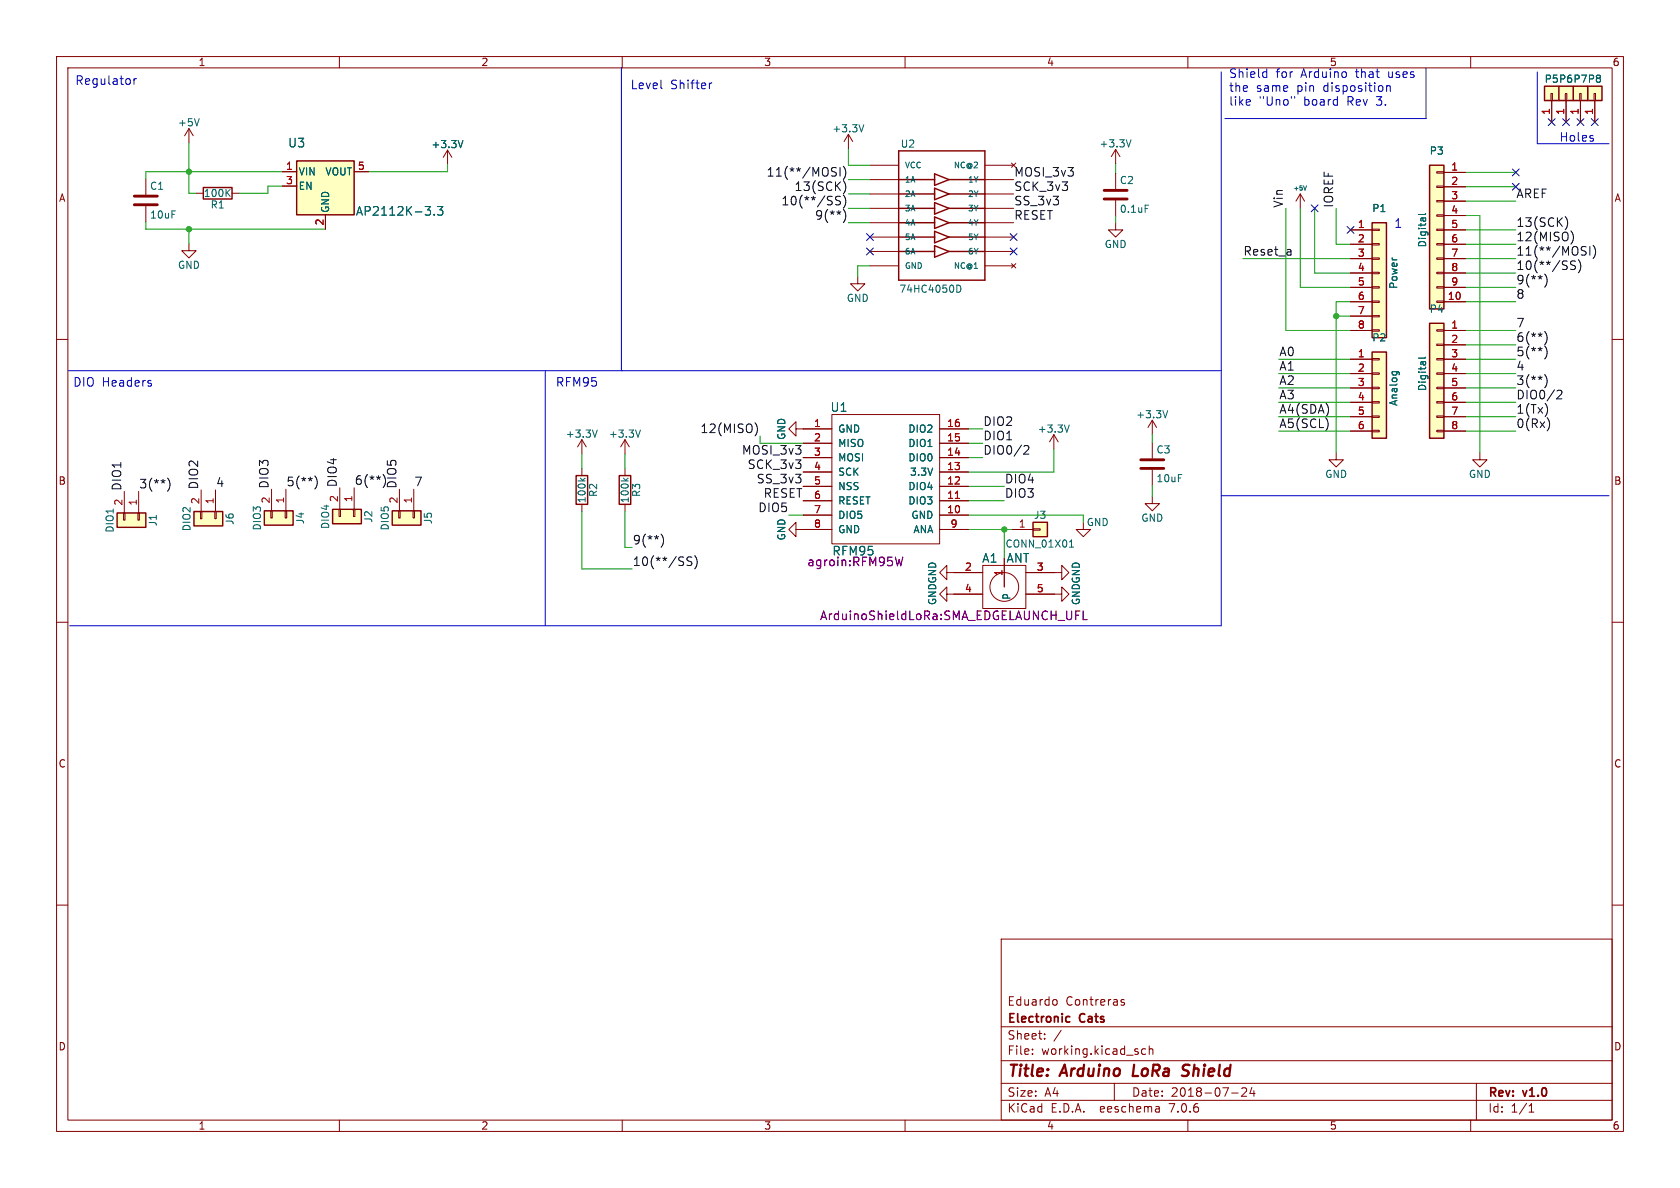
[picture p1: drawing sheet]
<svg xmlns="http://www.w3.org/2000/svg" width="297mm" height="210mm" viewBox="0 0 297 210" stroke-linecap="round" stroke-linejoin="round" font-family="sans-serif">
<g fill="none" stroke="#840000" stroke-width=".18">
<path d="M10 10h277v190h-277zM12 12h273v186h-273zM60 10v2M110 10v2M160 10v2M210 10v2M260 10v2M274.2 16.5h.2v1.3h-.2zM274.3 17.8v3.8M276.7 16.5h.3v1.3h-.3zM276.9 17.8v3.8M279.3 16.5h.2v1.3h-.2z"/>
<path d="M279.4 17.8v3.8M281.8 16.5h.3v1.3h-.3zM281.9 17.8v3.8M25.8 31.6v2.8M25.8 36.4v2.8M33.4 22.7l-.8 1.3M33.4 22.7v2.6M33.4 22.7l.8 1.3M34.7 34.2h1.2M41 34.2h1.3M49.9 30.4h2.6M49.9 32.9h2.6"/>
<path d="M57.5 38v2.5M62.6 30.4h2.6M79.1 26.5l-.7 1.3M79.1 26.5v2.6M79.1 26.5l.8 1.3M150 23.7l-.8 1.3M150 23.7v2.6M150 23.7l.7 1.3M153.8 29.2h5.1M153.8 39.4h5.1M153.8 31.8h5.1M153.8 34.3h5.1"/>
<path d="M153.8 36.8h5.1M174.1 29.2h5.1M174.1 39.4h5.1M174.1 31.8h5.1M174.1 34.3h5.1M174.1 36.8h5.1M178.8 28.8l.8 .8M179.6 28.8l-.8 .8M197.2 39.4v1.2h1.3l-1.3 1.3-1.2-1.3h1.2M197.2 26.4l-.7 1.3M197.2 26.4v2.6M197.2 30.6v2.8"/>
<path d="M197.2 35.4v2.8M197.2 26.4l.8 1.3M229.9 34.3l-.8 1.3M229.9 34.3v2.5M229.9 34.3l.7 1.3M254 38h1.3v.2h-1.3zM254 35.4h1.3v.3h-1.3zM254 32.9h1.3v.2h-1.3zM254 30.4h1.3v.2h-1.3zM255.3 30.5h3.8M255.3 33h3.8M255.3 35.6h3.8"/>
<path d="M255.3 38.1h3.8M10 60h2M33.4 43.1v1.2h1.3l-1.3 1.3-1.3-1.3h1.3M151.6 48.9v1.3h1.3l-1.3 1.2-1.2-1.2h1.2M153.8 41.9h5.1M153.8 47h5.1M153.8 44.5h5.1M174.1 41.9h5.1M174.1 47h5.1M174.1 44.5h5.1M178.8 46.6l.8 .8M179.6 46.6l-.8 .8"/>
<path d="M238.8 58.4h3.8M238.8 53.3h3.8M238.8 40.6h3.8M238.8 43.2h3.8M238.8 45.7h3.8M238.8 48.3h3.8M238.8 50.8h3.8M238.8 55.9h3.8M242.6 58.3h1.2v.2h-1.2zM242.6 55.8h1.2v.2h-1.2zM242.6 53.2h1.2v.3h-1.2zM242.6 50.7h1.2v.2h-1.2z"/>
<path d="M242.6 48.1h1.2v.3h-1.2zM242.6 45.6h1.2v.2h-1.2zM242.6 43.1h1.2v.2h-1.2zM242.6 40.5h1.2v.3h-1.2zM254 58.3h1.3v.2h-1.3zM254 53.2h1.3v.3h-1.3zM254 50.7h1.3v.2h-1.3zM254 48.1h1.3v.3h-1.3zM254 45.6h1.3v.2h-1.3zM254 43.1h1.3v.2h-1.3zM254 40.5h1.3v.3h-1.3zM255.3 58.4h3.8"/>
<path d="M255.3 53.3h3.8M255.3 40.6h3.8M255.3 43.2h3.8M255.3 45.7h3.8M255.3 48.3h3.8M255.3 50.8h3.8M285 60h2M102.9 77.7l-.8 1.3M102.9 77.7v2.6M102.9 77.7l.7 1.3M110.5 77.7v2.6M110.5 77.7l-.8 1.3"/>
<path d="M110.5 77.7l.8 1.3M140.7 75.8v-1.3l-1.3 1.3 1.3 1.3v-1.3h6.4M142 78.4h5.1M147.1 73.3h19v22.8h-19zM166.1 75.8h5.1M166.1 78.4h5.1M186.3 76.8l-.8 1.3M186.3 76.8v2.6M186.3 76.8l.8 1.3M203.7 74.3v2.5M203.7 78.2v2.8M203.7 74.3l-.8 1.3"/>
<path d="M203.7 74.3l.8 1.3M238.8 63.5h3.8M238.8 66h3.8M238.8 68.6h3.8M238.8 71.1h3.8M238.8 73.7h3.8M238.8 76.2h3.8M242.6 76.1h1.2v.2h-1.2zM242.6 73.5h1.2v.3h-1.2zM242.6 71h1.2v.2h-1.2zM242.6 68.5h1.2v.2h-1.2zM242.6 65.9h1.2v.3h-1.2z"/>
<path d="M242.6 63.4h1.2v.2h-1.2zM254 76.1h1.3v.2h-1.3zM254 73.5h1.3v.3h-1.3zM254 71h1.3v.2h-1.3zM254 68.5h1.3v.2h-1.3zM254 65.9h1.3v.3h-1.3zM254 63.4h1.3v.2h-1.3zM254 60.8h1.3v.3h-1.3zM255.3 61h3.8M255.3 63.5h3.8M255.3 66h3.8M255.3 68.6h3.8"/>
<path d="M255.3 71.1h3.8M255.3 73.7h3.8M255.3 76.2h3.8M21.8 90.7h.3v1.2h-.3zM22 86.9v3.8M24.4 90.7h.2v1.2h-.2zM24.5 86.9v3.8M35.4 90.4h.3v1.3h-.3zM35.6 86.6v3.8M38 90.4h.2v1.3h-.2zM38.1 86.6v3.8M47.9 90.3h.2v1.3h-.2z"/>
<path d="M48 86.5v3.8M50.4 90.3h.3v1.3h-.3zM50.5 86.5v3.8M59.9 90h.3v1.3h-.3zM60.1 86.2v3.8M62.5 90h.2v1.3h-.2zM62.6 86.2v3.8M70.5 90.3h.2v1.3h-.2zM70.6 86.5v3.8M73 90.3h.3v1.3h-.3zM73.2 86.5v3.8M102.9 82.8v1.3"/>
<path d="M102.9 89.2v1.2M110.5 82.8v1.3M110.5 89.2v1.2M140.7 93.6v-1.3l-1.3 1.3 1.3 1.3v-1.3h6.4M142 91.1h5.1M142 88.5h5.1M142 86h5.1M142 83.4h5.1M142 80.9h5.1M166.1 93.6h5.1M166.1 91.1h5.1M166.1 88.5h5.1"/>
<path d="M166.1 86h5.1M166.1 83.4h5.1M166.1 80.9h5.1M173.7 99.9h7.7v7.7h-7.7zM177.5 98.7v5.1M178.8 93.6h3.8M182.6 93.5h1.3v.2h-1.3zM191.5 92.3v1.3h1.3l-1.3 1.3-1.3-1.3h1.3M203.7 87.8v1.2h1.3l-1.3 1.3-1.3-1.3h1.3M203.7 83.1v2.8M236.2 80v1.3h1.3l-1.3 1.3-1.3-1.3h1.3M261.6 80v1.3h1.3l-1.3 1.3-1.3-1.3h1.3"/>
<path d="M10 110h2M167.4 105v-1.2l-1.3 1.2 1.3 1.3v-1.3h6.3M167.4 101.2v-1.3l-1.3 1.3 1.3 1.3v-1.3h6.3M181.4 105h6.3v-1.2l1.3 1.2-1.3 1.3v-1.3M181.4 101.2h6.3v-1.3l1.3 1.3-1.3 1.3v-1.3M285 110h2M10 160h2M285 160h2M177 166h108v32h-108zM186.4 176.7l.3 .1 .2 .2-.1 .6-.4 .1M198.2 177l.6 .4-.2 .3-.4-.1M198.7 176.8l-.3-.1-.2 .2"/>
<path d="M60 198v2M110 198v2M160 198v2M177 194.5h108M177 191.5h108M177 187.5h108M177 181.5h108M182.5 186.3v.1M182.5 185.5v.1M184.7 183.6v.1M184.7 182.8v.1M187.6 182.1l-1.3 2"/>
<path d="M197 191.5v3M202.5 185.5l-.4-.1-.3 .3v.4l.2 .2h.5M203.2 185.5l.2-.1 .3 .1 .1 .9M203.2 184.9v1.5M204.9 195.7l.1 .9M205 196.5l-.2 .1M205 196h-.2M210 198v2M217.7 193.2h1.2M219.5 192.4l.6-.1 .2 .1 .1 .3-.9 1.1h.9M221.3 192.2l-.3 1.1h.9M221.7 192.8v1"/>
<path d="M260 198v2M261 191.5v6.5M270.3 196.6h.9M270.3 195.5l.4-.4v1.5"/>
<circle cx="177.5" cy="103.8" r="2.54"/>
</g>
<path d="M200.5 188.2l-.2 2h.9M209.1 188.8l.2 .3 .7 .3M210 190a.85 .85 0 0 1-1.1 .1M210 188.2h-.4l-.5 .4" fill="none" stroke="#840000" stroke-width=".4"/>
<path d="M188.7 179.7l.4 .1M189.1 180.6l-.4 .1" fill="none" stroke="#840000" stroke-width=".3"/>
<g fill="#ffffc2" stroke="#ffffc2" stroke-width=".18">
<path d="M280.7 15.2h2.5v2.6h-2.5z"/>
<path d="M252.7 57.2h2.6v20.3h-2.6z"/>
<path d="M69.3 90.3h5.1v2.5h-5.1z"/>
<path d="M20.7 90.7h5.1v2.5h-5.1z"/>
<path d="M34.3 90.4h5.1v2.6h-5.1z"/>
<path d="M46.7 90.3h5.1v2.5h-5.1z"/>
<path d="M58.8 90h5.1v2.6h-5.1z"/>
<path d="M252.7 29.2h2.6v25.4h-2.6z"/>
<path d="M278.1 15.2h2.6v2.6h-2.6z"/>
<path d="M273 15.2h2.6v2.6h-2.6z"/>
<path d="M275.6 15.2h2.5v2.6h-2.5z"/>
<path d="M242.6 62.2h2.5v15.3h-2.5z"/>
<path d="M182.6 92.3h2.6v2.6h-2.6z"/>
<path d="M52.5 28.4h10.1v9.6h-10.1z"/>
<path d="M242.6 39.4h2.5v20.3h-2.5z"/>
</g>
<g fill="none" stroke="#840000" stroke-width=".25">
<path d="M273 15.2h2.6v2.6h-2.6zM275.6 15.2h2.5v2.6h-2.5zM278.1 15.2h2.6v2.6h-2.6zM280.7 15.2h2.5v2.6h-2.5zM35.9 33.1h5.1v2.1h-5.1zM52.5 28.4h10.1v9.6h-10.1zM158.9 26.7h15.2v22.8h-15.2zM158.9 39.4h6.3M158.9 36.8h6.3M158.9 34.3h6.3M158.9 31.8h6.3M165.2 30.7l2.6 1.1-2.6 1z"/>
<path d="M165.2 33.3l2.6 1-2.6 1zM165.2 35.8l2.6 1-2.6 1zM165.2 38.4l2.6 1-2.6 1zM167.8 39.4h6.3M167.8 36.8h6.3M167.8 34.3h6.3M167.8 31.8h6.3M242.6 39.4h2.5v20.3h-2.5zM252.7 29.2h2.6v25.4h-2.6zM158.9 44.5h6.3M158.9 41.9h6.3M165.2 40.9l2.6 1-2.6 1z"/>
<path d="M165.2 43.4l2.6 1.1-2.6 1zM167.8 44.5h6.3M167.8 41.9h6.3M252.7 57.2h2.6v20.3h-2.6zM242.6 62.2h2.5v15.3h-2.5zM20.7 90.7h5.1v2.5h-5.1zM34.3 90.4h5.1v2.6h-5.1zM46.7 90.3h5.1v2.5h-5.1zM58.8 90h5.1v2.6h-5.1zM69.3 90.3h5.1v2.5h-5.1zM101.9 84.1h2v5.1h-2zM109.5 84.1h2v5.1h-2z"/>
<path d="M182.6 92.3h2.6v2.6h-2.6z"/>
</g>
<path d="M23.7 36.2h4.1M23.7 34.7h4.1M195.2 35.2h4.1M195.2 33.7h4.1M201.7 82.8h4M201.7 81.3h4" fill="none" stroke="#840000" stroke-width=".51"/>
<g fill="none" stroke="#006464" stroke-width=".18">
<path d="M35.2 21l-.4 1.2M40.1 34l.6 .7M40.7 33.5l-.7 .7M76.8 37.9v.1M77.3 36.5h1l-.5 .6 .4 .1v.7l-.2 .1h-.4l-.3-.1M81.8 24.8l-.4 1.3M152.7 22l-.4 1.3M200 24.7l-.5 1.3M202.5 36.3h.6M231 32.9l-.3 .7M252 37.7l-.1 .2h-1.1M169.1 50.4a.64 .64 0 0 1 .8 .6 .64 .64 0 0 1-.8 .7"/>
<path d="M105.6 76l-.4 1.3M113.2 76l-.4 1.3M189 75.1l-.4 1.3M206.4 72.6l-.4 1.3M246.1 65.7h1l.3 .2M246.2 65.7l-.1 .4M246.9 65.7l.1 .4M252 63.1l-.1 .2h-1.1M102.6 84.5l.5 .5M103.4 84.5l-.4 .4M110.2 84.5l.5 .5M111.1 84.5l-.5 .4"/>
<path d="M189.1 96.7h.7M189.2 95.8l.2-.4v1.3"/>
</g>
<path d="M159.6 98.5l-.4 1.5-.3-1.1-.2 1.1M190.2 108.7h.5M190.2 108h.7M191.5 108v1.5h.7" fill="none" stroke="#840084" stroke-width=".18"/>
<path d="M168.9 88.1h.7" fill="none" stroke="#a90000" stroke-width=".18"/>
<g fill="none" stroke="#0f0f0f" stroke-width=".18">
<path d="M147.3 30.3l.4 .2 .2 .3-.3 .3h-.4M147.3 29.6l.6 .1M147.7 35l.2 .3 .5 .3 .2 .2-.1 .3-.2 .1-.6-.1M148.5 29.6v1.5M149.1 31.9a1.75 1.75 0 0 1 0 2.4M149.1 29.4a1.75 1.75 0 0 1 0 2.3M149.1 34.5a1.75 1.75 0 0 1 0 2.3M149.1 37a1.75 1.75 0 0 1 0 2.3M276.7 38.3a1.76 1.76 0 0 1 .1 2.2M273.1 58.6a1.75 1.75 0 0 1 0 2.3M273.4 48.9a1.78 1.78 0 0 1-.3 1.9M277.6 46.4l.2 .4 .6 .2 .1 .2-.1 .3-.2 .1h-.6"/>
<path d="M277.7 40.8a1.76 1.76 0 0 1 .1 2.3M279.3 46.3a1.79 1.79 0 0 1-.3 1.9M279.8 44.3l.5 .2 .1 .3-.3 .3h-.3M279.8 43.6l.6 .1M281.1 43.6v1.5M281.6 43.4a1.74 1.74 0 0 1 0 2.3M133.5 74.8a1.79 1.79 0 0 1 0 2.2M181.1 78.8h.5l.2 .1 .1 .3-1 1.1h1M273.1 61.1a1.75 1.75 0 0 1 0 2.4M273.1 66.2a1.77 1.77 0 0 1 0 2.3M273.5 72v1M273.7 74.1l.2 .8-.2 1"/>
<path d="M275.3 69.1l.5-.1 .3 .1v.3l-.9 1.1h.9M29.6 84.5a1.75 1.75 0 0 1 0 2.3M55.7 84.1a1.75 1.75 0 0 1 0 2.4M67.7 83.9l.2 .3M67.9 85.9l-.2 .3M116.9 94.4a1.75 1.75 0 0 1 0 2.3M122.3 98.5l-.6-.1-.3 .3 .2 .4 .6 .3v.4l-.2 .2-.6-.1M122.8 98.2a1.75 1.75 0 0 1 0 2.4"/>
</g>
<g fill="none" stroke="#0000c2" stroke-width=".18">
<path d="M23.7 13.9v1M24.1 13.9l-.3 .1-.1 .2M109.9 11.9v53.6M116.9 15.6l.2 .1M125.4 14.7v1M125.8 14.7h-.2l-.2 .3M215.9 12.7v97.9h-203.6M221 17.7v.3l-.7 .1M223.5 12.7l.4 .1M223.9 12.2v1.5M223.9 13.6l-.4 .1M238 12.8v.8"/>
<path d="M245.1 15.1v1.1M245.1 15.3l.3-.2 .3 .1 .1 1M252.1 12.1v8.9h-35.6M271.8 12.7v12.7h12.7M281.6 24.5v.4M12.1 65.5h203.8M26.6 67.8l.2 .2-.2 .3M26.6 67.2l.1 .1M96.4 65.5v45.1M215.9 87.6h68.6"/>
</g>
<g fill="none" stroke="#009600" stroke-width=".18">
<path d="M25.8 39.2v1.3h31.7M33.4 25.3v8.9h1.3M49.9 30.4h-24.1v1.2M49.9 32.9h-2.5v1.3h-5.1M79.1 29.1v1.3h-13.9M150 39.4h3.8M150 34.3h3.8M150 36.8h3.8M150 26.3v2.9h3.8M150 31.8h3.8M197.2 29v1.6M197.2 38.2v1.2"/>
<path d="M227.3 36.8v21.6h11.5M229.9 36.8v14h8.9M232.4 36.8v11.5h6.4M236.2 36.8v6.4h2.6M259.1 35.6h8.9M259.1 33h8.9M259.1 30.5h8.9M259.1 38.1h2.5v41.9M33.4 40.5v2.6M153.8 47h-2.2v1.9M219.7 45.7h19.1M236.2 55.9h2.6"/>
<path d="M238.8 53.3h-2.6v26.7M259.1 50.8h8.9M259.1 48.3h8.9M259.1 43.2h8.9M259.1 53.3h8.9M259.1 45.7h8.9M259.1 58.4h8.9M259.1 40.6h8.9M134.4 77.1v1.3h7.6M171.2 78.4h2.5M171.2 75.8h2.5M186.3 79.4v4h-15.1"/>
<path d="M203.7 76.8v1.4M226.1 76.2h12.7M226.1 68.6h12.7M226.1 66h12.7M226.1 63.5h12.7M226.1 73.7h12.7M226.1 71.1h12.7M259.1 76.2h8.9M259.1 68.6h8.9M259.1 66h8.9M259.1 63.5h8.9M259.1 73.7h8.9"/>
<path d="M259.1 71.1h8.9M259.1 61h8.9M102.9 90.4v10.2h8.9M102.9 80.3v2.5M110.5 80.3v2.5M110.5 90.4v6.4h1.3M139.4 91.1h2.6M171.2 91.1h20.3v1.2M171.2 93.6h7.6M171.2 88.5h6.3M171.2 80.9h2.5M171.2 86h6.3"/>
<path d="M177.5 93.6v5.1M203.7 85.9v1.9"/>
</g>
<g fill="none" stroke="#000084" stroke-width=".18">
<path d="M231.8 36.2l1.2 1.2M233 36.2l-1.2 1.2M267.4 32.4l1.2 1.2M267.4 29.9l1.2 1.2M268.6 32.4l-1.2 1.2M268.6 29.9l-1.2 1.2M273.7 21l1.2 1.2M274.9 21l-1.2 1.2M276.3 21l1.2 1.2M277.5 21l-1.2 1.2M278.8 21l1.2 1.2M280 21l-1.2 1.2"/>
<path d="M281.3 21l1.2 1.2M282.5 21l-1.2 1.2M153.2 41.3l1.2 1.2M153.2 43.8l1.2 1.3M154.4 41.3l-1.2 1.2M154.4 43.8l-1.2 1.3M178.6 41.3l1.2 1.2M178.6 43.8l1.2 1.3M179.8 41.3l-1.2 1.2M179.8 43.8l-1.2 1.3M238.2 40l1.2 1.2M239.4 40l-1.2 1.2"/>
</g>
<g fill="#009600" stroke="#009600" stroke-width=".18">
<circle cx="177.5" cy="93.6" r=".46"/>
<circle cx="236.2" cy="55.9" r=".46"/>
<circle cx="33.4" cy="30.4" r=".46"/>
<circle cx="33.4" cy="40.5" r=".46"/>
</g>
<g font-size="2.8" fill="#840000">
<text x="178" y="190.9">Title:</text>
<text x="187.7" y="190.9">Arduino</text>
<text x="201.1" y="190.9">LoRa</text>
<text x="210.7" y="190.9">Shield</text>
</g>
<g font-size="2.1" fill="#0000c2">
<text x="13.2" y="15.1">Regulator</text>
<text x="111.4" y="15.9">Level</text>
<text x="118.5" y="15.9">Shifter</text>
<text x="217.2" y="13.9">Shield</text>
<text x="217.2" y="16.3">the</text>
<text x="222" y="16.3">same</text>
<text x="225.5" y="13.9">for</text>
<text x="229.3" y="16.3">pin</text>
<text x="230" y="13.9">Arduino</text>
<text x="234.1" y="16.3">disposition</text>
<text x="239.8" y="13.9">that</text>
<text x="245.6" y="13.9">uses</text>
<text x="217.2" y="18.8">like</text>
<text x="222.5" y="18.8">&quot;Uno&quot;</text>
<text x="230.5" y="18.8">board</text>
<text x="238.3" y="18.8">Rev</text>
<text x="243.6" y="18.8">3.</text>
<text x="275.6" y="25.2">Holes</text>
<text x="246.4" y="40.4">1</text>
<text x="12.8" y="68.5">DIO Headers</text>
<text x="98.2" y="68.5">RFM95</text>
</g>
<g font-size="2.1" fill="#006464">
<text x="50.9" y="26.3">U3</text>
<text x="62.8" y="38.3">AP2112K-3.3</text>
<text x="146.7" y="73">U1</text>
<text x="173.6" y="99.7">A1</text>
<text x="177.9" y="99.7">ANT</text>
</g>
<g font-size="2.1" fill="#0f0f0f">
<text x="135.5" y="31.3">11(**/MOSI)</text>
<text x="140.4" y="33.9">13(SCK)</text>
<text x="179.2" y="33.9">SCK_3v3</text>
<text x="179.2" y="31.3">MOSI_3v3</text>
<text x="268" y="35.1">AREF</text>
<text x="138.1" y="36.4">10(**/SS)</text>
<text x="144" y="39">9(**)</text>
<text x="179.2" y="39">RESET</text>
<text x="179.2" y="36.4">SS_3v3</text>
<text x="226.9" y="36.8" transform="rotate(-90 226.9 36.8)">Vin</text>
<text x="235.8" y="36.8" transform="rotate(-90 235.8 36.8)">IOREF</text>
<text x="268" y="40.2">13(SCK)</text>
<text x="219.7" y="45.3">Reset_a</text>
<text x="268" y="47.8">10(**/SS)</text>
<text x="268" y="45.3">11(**/MOSI)</text>
<text x="268" y="42.8">12(MISO)</text>
<text x="268" y="52.9">8</text>
<text x="268" y="50.4">9(**)</text>
<text x="268" y="58">7</text>
<text x="226.1" y="63.1">A0</text>
<text x="226.1" y="65.6">A1</text>
<text x="268" y="65.6">4</text>
<text x="268" y="60.5">6(**)</text>
<text x="268" y="63.1">5(**)</text>
<text x="226.1" y="70.7">A3</text>
<text x="226.1" y="68.2">A2</text>
<text x="268" y="70.7">DIO0/2</text>
<text x="268" y="68.2">3(**)</text>
<text x="123.8" y="76.7">12(MISO)</text>
<text x="173.7" y="77.9">DIO1</text>
<text x="173.7" y="75.4">DIO2</text>
<text x="226.1" y="73.2">A4(SDA)</text>
<text x="226.1" y="75.8">A5(SCL)</text>
<text x="268" y="75.8">0(Rx)</text>
<text x="268" y="73.2">1(Tx)</text>
<text x="131.1" y="80.5">MOSI_3v3</text>
<text x="132.1" y="83">SCK_3v3</text>
<text x="173.7" y="80.5">DIO0/2</text>
<text x="21.6" y="86.9" transform="rotate(-90 21.6 86.9)">DIO1</text>
<text x="24.5" y="86.4">3(**)</text>
<text x="35.1" y="86.6" transform="rotate(-90 35.1 86.6)">DIO2</text>
<text x="38.1" y="86.2">4</text>
<text x="47.6" y="86.5" transform="rotate(-90 47.6 86.5)">DIO3</text>
<text x="50.5" y="86.1">5(**)</text>
<text x="59.7" y="86.2" transform="rotate(-90 59.7 86.2)">DIO4</text>
<text x="62.6" y="85.8">6(**)</text>
<text x="70.2" y="86.5" transform="rotate(-90 70.2 86.5)">DIO5</text>
<text x="73.2" y="86.1">7</text>
<text x="133.7" y="85.6">SS_3v3</text>
<text x="134.9" y="88.1">RESET</text>
<text x="177.5" y="88.1">DIO3</text>
<text x="177.5" y="85.6">DIO4</text>
<text x="134" y="90.6">DIO5</text>
<text x="111.8" y="96.4">9(**)</text>
<text x="111.8" y="100.2">10(**/SS)</text>
</g>
<g font-size="2.1" fill="#840084">
<text x="142.6" y="100.3">agroin:RFM95W</text>
<text x="147.1" y="98.4">RFM95</text>
<text x="144.9" y="109.8">ArduinoShieldLoRa:SMA_EDGELAUNCH_UFL</text>
</g>
<g font-size="2.1" fill="#840000">
<text x="178" y="178">Eduardo</text>
<text x="188.4" y="178">Contreras</text>
<text x="178" y="184">Sheet:</text>
<text x="178" y="181.2">Electronic</text>
<text x="191" y="181.2">Cats</text>
<text x="178" y="186.7">File:</text>
<text x="184.1" y="186.7">working.kicad_sch</text>
<text x="178" y="196.9">KiCad</text>
<text x="178" y="194.1">Size:</text>
<text x="184.7" y="194.1">A4</text>
<text x="185.7" y="196.9">E.D.A.</text>
<text x="194.6" y="196.9">eeschema</text>
<text x="200" y="194.1">Date:</text>
<text x="207" y="196.9">7.0.6</text>
<text x="207" y="194.1">2018-07-24</text>
<text x="263" y="194.3">Rev:</text>
<text x="263" y="196.9">Id:</text>
<text x="267.1" y="196.9">1/1</text>
<text x="269.4" y="194.3">v1.0</text>
</g>
<g font-size="1.8" fill="#840000">
<text x="35" y="11.9">1</text>
<text x="85" y="11.9">2</text>
<text x="135" y="11.9">3</text>
<text x="185" y="11.9">4</text>
<text x="285" y="11.9">6</text>
<text x="10.3" y="35.9">A</text>
<text x="285.3" y="35.9">A</text>
<text x="10.3" y="85.9">B</text>
<text x="285.3" y="85.9">B</text>
<text x="10.3" y="135.9">C</text>
<text x="285.3" y="135.9">C</text>
<text x="10.3" y="185.9">D</text>
<text x="285.3" y="185.9">D</text>
<text x="35" y="199.9">1</text>
<text x="85" y="199.9">2</text>
<text x="135" y="199.9">3</text>
<text x="185" y="199.9">4</text>
<text x="235" y="199.9">5</text>
<text x="285" y="199.9">6</text>
</g>
<text font-size="1.8" fill="#0000c2" x="235" y="11.9">5</text>
<g font-size="1.8" fill="#006464">
<text x="273" y="14.8">P5 P6 P7 P8</text>
<text x="31.4" y="22.5">+5V</text>
<text x="147" y="23.6">+3.3V</text>
<text x="76.2" y="26.4">+3.3V</text>
<text x="159.1" y="26.3">U2</text>
<text x="194.3" y="26.3">+3.3V</text>
<text x="252.7" y="27.5">P3</text>
<text x="26.4" y="33.8">C1</text>
<text x="35.9" y="35">100K</text>
<text x="52.7" y="31.2">VIN</text>
<text x="52.7" y="33.8">EN</text>
<text x="57.4" y="31.2">VOUT</text>
<text x="197.9" y="32.7">C2</text>
<text x="26.4" y="38.8">10uF</text>
<text x="37.1" y="37.1">R1</text>
<text x="58.4" y="37.7" transform="rotate(-90 58.4 37.7)">GND</text>
<text x="197.9" y="37.8">0.1uF</text>
<text x="242.5" y="37.7">P1</text>
<text x="31.4" y="47.7">GND</text>
<text x="195.2" y="44">GND</text>
<text x="252.3" y="43.8" transform="rotate(-90 252.3 43.8)">Digital</text>
<text x="149.6" y="53.6">GND</text>
<text x="158.9" y="52">74HC4050D</text>
<text x="247.2" y="51.2" transform="rotate(-90 247.2 51.2)">Power</text>
<text x="252.7" y="55.5">P4</text>
<text x="242.5" y="60.6">P2</text>
<text x="247.2" y="71.9" transform="rotate(-90 247.2 71.9)">Analog</text>
<text x="252.3" y="69.2" transform="rotate(-90 252.3 69.2)">Digital</text>
<text x="99.9" y="77.6">+3.3V</text>
<text x="107.5" y="77.6">+3.3V</text>
<text x="139" y="77.9" transform="rotate(-90 139 77.9)">GND</text>
<text x="148.1" y="76.7">GND</text>
<text x="160.5" y="76.7">DIO2</text>
<text x="183.4" y="76.7">+3.3V</text>
<text x="200.8" y="74.1">+3.3V</text>
<text x="148.1" y="79.2">MISO</text>
<text x="148.1" y="81.8">MOSI</text>
<text x="160.5" y="81.8">DIO0</text>
<text x="160.5" y="79.2">DIO1</text>
<text x="204.4" y="80.4">C3</text>
<text x="103.7" y="89" transform="rotate(-90 103.7 89)">100k</text>
<text x="105.8" y="88" transform="rotate(-90 105.8 88)">R2</text>
<text x="111.4" y="89" transform="rotate(-90 111.4 89)">100k</text>
<text x="113.4" y="88" transform="rotate(-90 113.4 88)">R3</text>
<text x="148.1" y="84.3">SCK</text>
<text x="148.1" y="86.8">NSS</text>
<text x="148.1" y="89.4">RESET</text>
<text x="160.5" y="89.4">DIO3</text>
<text x="160.5" y="86.8">DIO4</text>
<text x="160.8" y="84.3">3.3V</text>
<text x="204.4" y="85.4">10uF</text>
<text x="234.2" y="84.7">GND</text>
<text x="259.6" y="84.7">GND</text>
<text x="20.3" y="94.3" transform="rotate(-90 20.3 94.3)">DIO1</text>
<text x="27.9" y="93.1" transform="rotate(-90 27.9 93.1)">J1</text>
<text x="33.9" y="94" transform="rotate(-90 33.9 94)">DIO2</text>
<text x="41.5" y="92.9" transform="rotate(-90 41.5 92.9)">J6</text>
<text x="46.3" y="93.9" transform="rotate(-90 46.3 93.9)">DIO3</text>
<text x="53.9" y="92.8" transform="rotate(-90 53.9 92.8)">J4</text>
<text x="58.4" y="93.6" transform="rotate(-90 58.4 93.6)">DIO4</text>
<text x="66" y="92.5" transform="rotate(-90 66 92.5)">J2</text>
<text x="68.9" y="93.9" transform="rotate(-90 68.9 93.9)">DIO5</text>
<text x="76.6" y="92.8" transform="rotate(-90 76.6 92.8)">J5</text>
<text x="139" y="95.6" transform="rotate(-90 139 95.6)">GND</text>
<text x="148.1" y="91.9">DIO5</text>
<text x="148.1" y="94.5">GND</text>
<text x="161" y="91.9">GND</text>
<text x="161.4" y="94.5">ANA</text>
<text x="182.7" y="91.9">J3</text>
<text x="192" y="93.2">GND</text>
<text x="201.7" y="92.4">GND</text>
<text x="177.7" y="97">CONN_01X01</text>
<text x="165.7" y="107.1" transform="rotate(-90 165.7 107.1)">GNDGND</text>
<text x="178.4" y="106.1" transform="rotate(-90 178.4 106.1)">p</text>
<text x="191.1" y="107.1" transform="rotate(-90 191.1 107.1)">GNDGND</text>
</g>
<g font-size="1.8" fill="#a90000">
<text x="274.1" y="20.4" transform="rotate(-90 274.1 20.4)">1</text>
<text x="276.6" y="20.4" transform="rotate(-90 276.6 20.4)">1</text>
<text x="279.1" y="20.4" transform="rotate(-90 279.1 20.4)">1</text>
<text x="281.7" y="20.4" transform="rotate(-90 281.7 20.4)">1</text>
<text x="50.5" y="30.1">1</text>
<text x="50.5" y="32.6">3</text>
<text x="63.2" y="30.1">5</text>
<text x="256.5" y="30.2">1</text>
<text x="256.5" y="32.8">2</text>
<text x="256.5" y="35.3">3</text>
<text x="57.3" y="39.9" transform="rotate(-90 57.3 39.9)">2</text>
<text x="240" y="40.4">1</text>
<text x="256.5" y="37.8">4</text>
<text x="256.5" y="40.4">5</text>
<text x="240" y="42.9">2</text>
<text x="240" y="45.5">3</text>
<text x="256.5" y="42.9">6</text>
<text x="256.5" y="45.5">7</text>
<text x="240" y="48">4</text>
<text x="240" y="50.5">5</text>
<text x="240" y="53.1">6</text>
<text x="255.9" y="53.1">10</text>
<text x="256.5" y="48">8</text>
<text x="256.5" y="50.5">9</text>
<text x="240" y="55.6">7</text>
<text x="240" y="58.2">8</text>
<text x="256.5" y="58.2">1</text>
<text x="240" y="63.2">1</text>
<text x="240" y="65.8">2</text>
<text x="256.5" y="60.7">2</text>
<text x="256.5" y="63.2">3</text>
<text x="256.5" y="65.8">4</text>
<text x="240" y="68.3">3</text>
<text x="240" y="70.9">4</text>
<text x="256.5" y="68.3">5</text>
<text x="256.5" y="70.9">6</text>
<text x="143.8" y="75.6">1</text>
<text x="167.3" y="75.6">16</text>
<text x="240" y="73.4">5</text>
<text x="240" y="75.9">6</text>
<text x="256.5" y="73.4">7</text>
<text x="256.5" y="75.9">8</text>
<text x="143.8" y="78.1">2</text>
<text x="143.8" y="80.6">3</text>
<text x="143.8" y="83.2">4</text>
<text x="167.3" y="83.2">13</text>
<text x="167.3" y="80.6">14</text>
<text x="167.3" y="78.1">15</text>
<text x="21.7" y="89.5" transform="rotate(-90 21.7 89.5)">2</text>
<text x="24.3" y="89.5" transform="rotate(-90 24.3 89.5)">1</text>
<text x="35.3" y="89.2" transform="rotate(-90 35.3 89.2)">2</text>
<text x="37.8" y="89.2" transform="rotate(-90 37.8 89.2)">1</text>
<text x="47.8" y="89.1" transform="rotate(-90 47.8 89.1)">2</text>
<text x="50.3" y="89.1" transform="rotate(-90 50.3 89.1)">1</text>
<text x="59.8" y="88.8" transform="rotate(-90 59.8 88.8)">2</text>
<text x="62.4" y="88.8" transform="rotate(-90 62.4 88.8)">1</text>
<text x="70.4" y="89.1" transform="rotate(-90 70.4 89.1)">2</text>
<text x="72.9" y="89.1" transform="rotate(-90 72.9 89.1)">1</text>
<text x="143.8" y="85.7">5</text>
<text x="143.8" y="88.3">6</text>
<text x="167.3" y="88.3">11</text>
<text x="167.3" y="85.7">12</text>
<text x="143.8" y="90.8">7</text>
<text x="143.8" y="93.3">8</text>
<text x="167.3" y="90.8">10</text>
<text x="167.9" y="93.3">9</text>
<text x="180" y="93.3">1</text>
<text x="170.5" y="101">2</text>
<text x="177.3" y="101.9" transform="rotate(-90 177.3 101.9)">1</text>
<text x="183.2" y="101">3</text>
<text x="170.5" y="104.8">4</text>
<text x="183.2" y="104.8">5</text>
</g>
<g font-size="1.4" fill="#006464">
<text x="159.9" y="29.9">VCC</text>
<text x="168.5" y="29.9">NC@2</text>
<text x="159.9" y="32.5">1A</text>
<text x="159.9" y="35">2A</text>
<text x="171" y="32.5">1Y</text>
<text x="171" y="35">2Y</text>
<text x="159.9" y="37.6">3A</text>
<text x="159.9" y="40.1">4A</text>
<text x="171" y="40.1">4Y</text>
<text x="171" y="37.6">3Y</text>
<text x="159.9" y="42.6">5A</text>
<text x="159.9" y="45.2">6A</text>
<text x="159.9" y="47.7">GND</text>
<text x="168.5" y="47.7">NC@1</text>
<text x="171" y="42.6">5Y</text>
<text x="171" y="45.2">6Y</text>
</g>
<text font-size="1.1" fill="#006464" x="228.6" y="33.9">+5V</text>
</svg>
